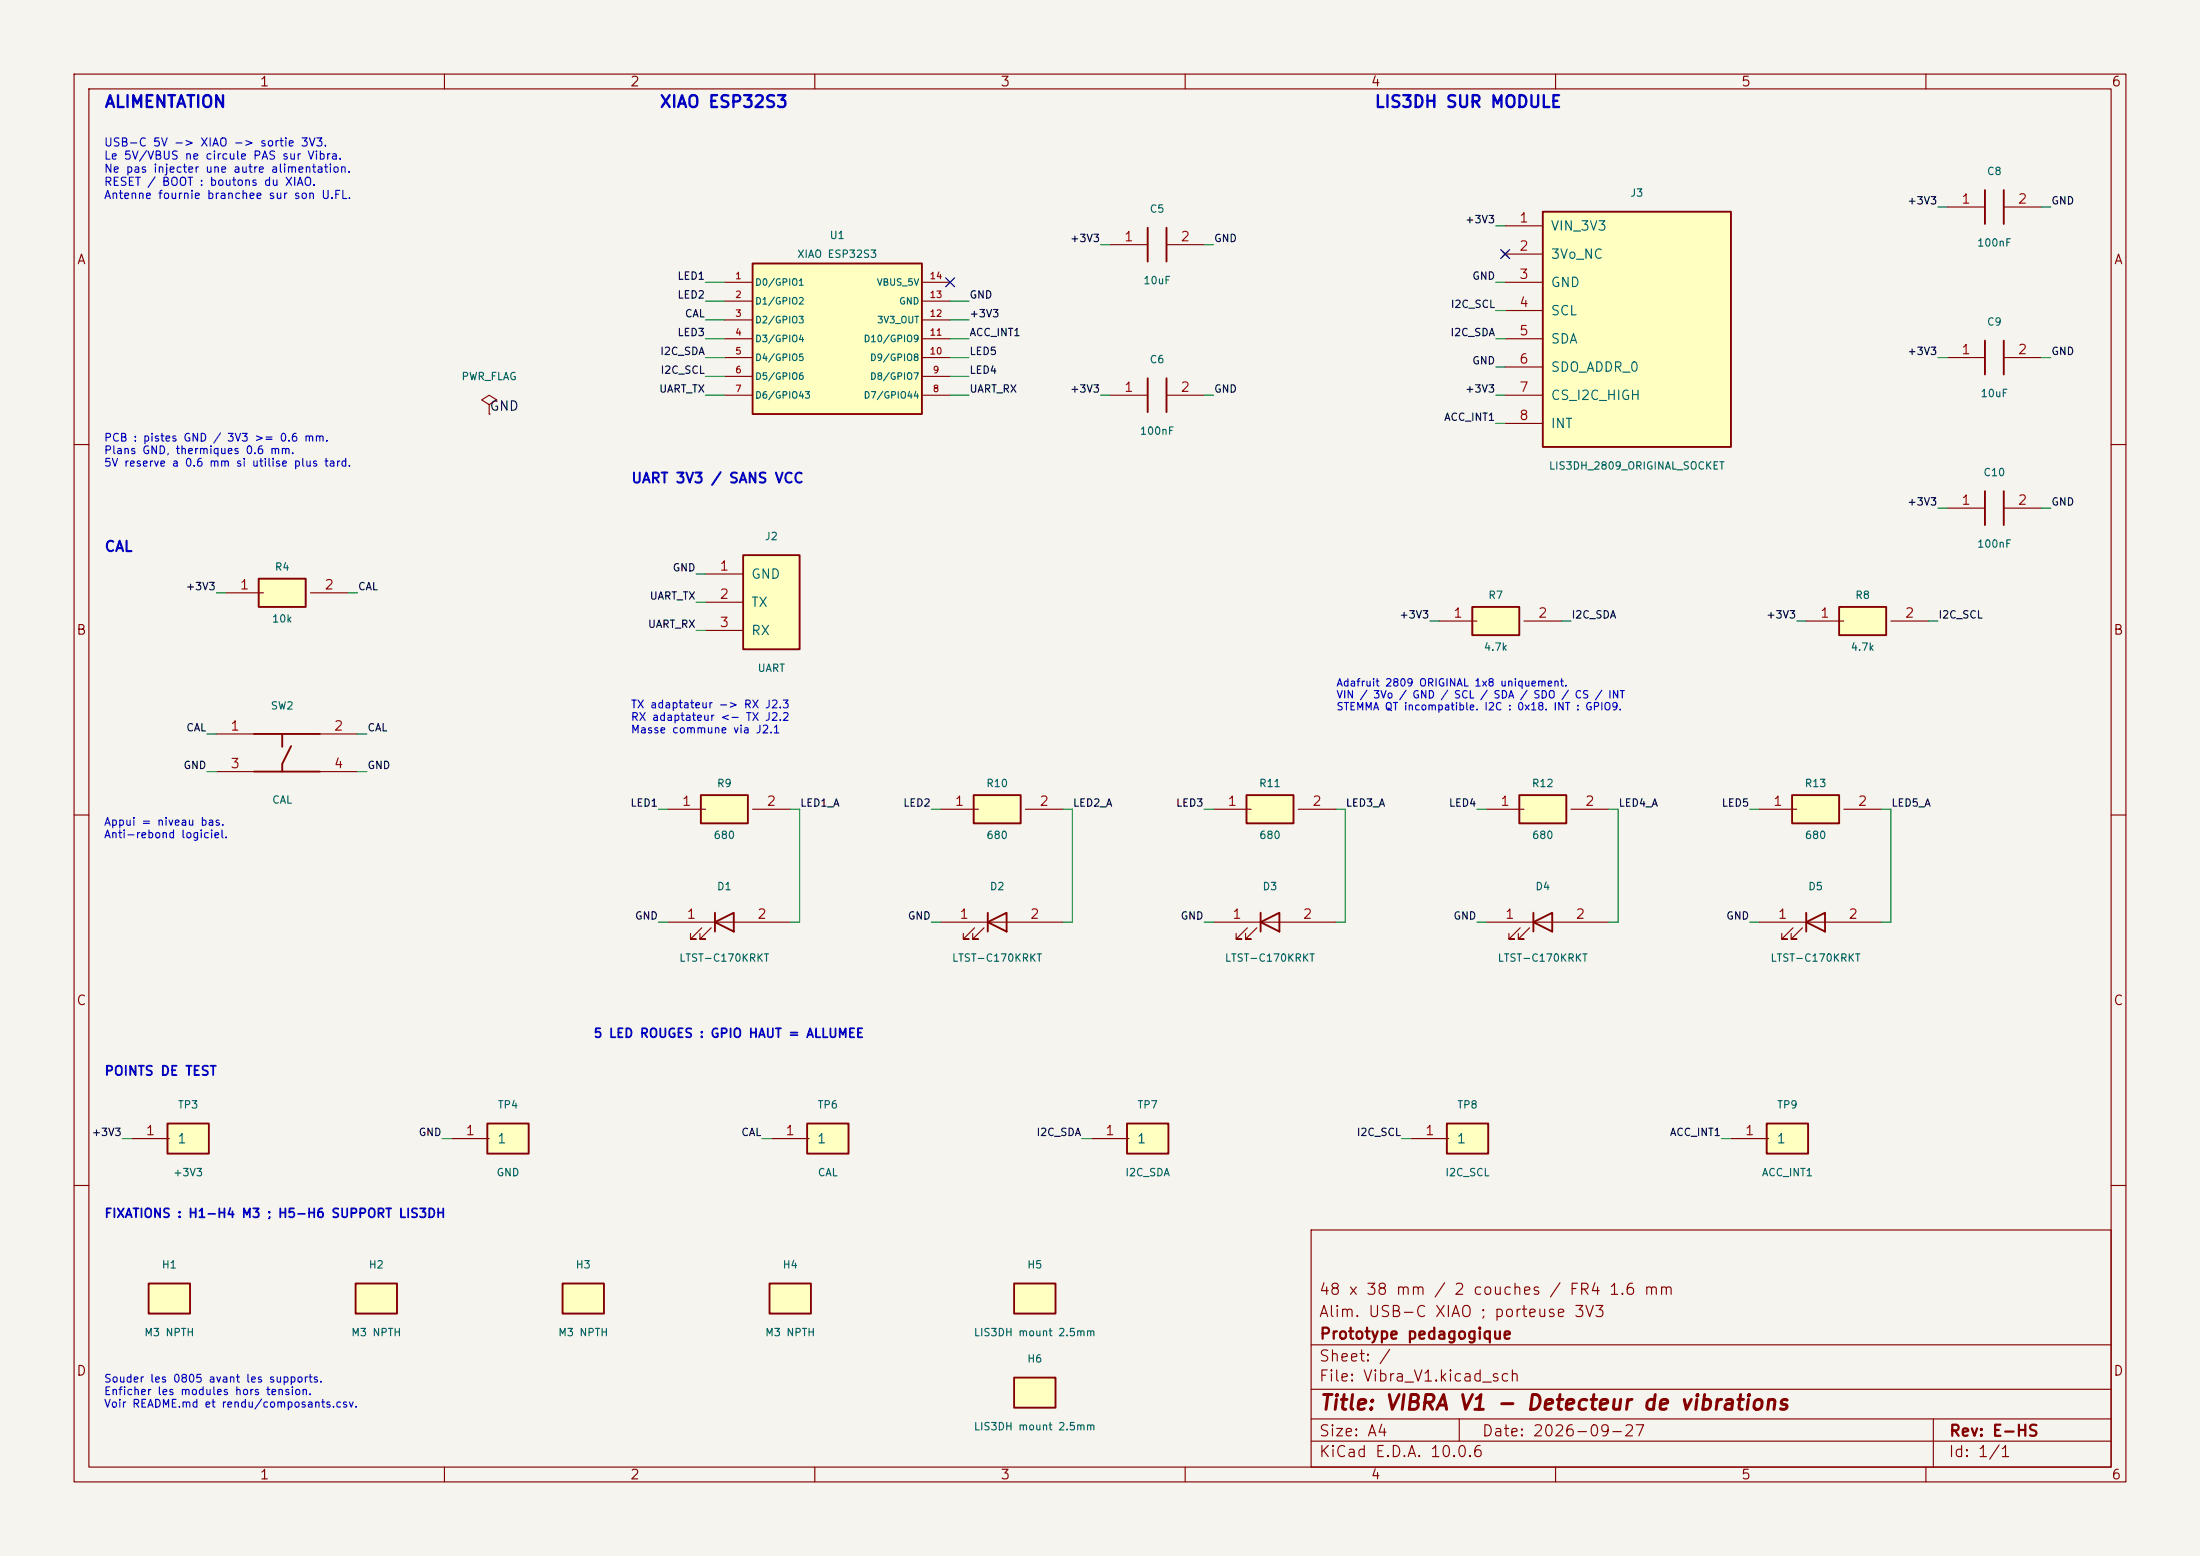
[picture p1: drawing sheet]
<svg xmlns="http://www.w3.org/2000/svg" width="297mm" height="210mm" viewBox="0 0 297 210" stroke-linecap="round" stroke-linejoin="round" font-family="sans-serif">
<path d="M0 0h297v210h-297z" fill="#f5f4ef" stroke="#f5f4ef" stroke-width=".14"/>
<g fill="none" stroke="#840000" stroke-width=".15">
<path d="M10 10h277v190h-277zM12 12h273v186h-273zM60 10v2M110 10v2M160 10v2M210 10v2M260 10v2M10 60h2M285 60h2M10 110h2M285 110h2M10 160h2"/>
<path d="M177 166h108v32h-108zM285 160h2M60 198v2M110 198v2M160 198v2M177 194.5h108M177 191.5h108M177 187.5h108M177 181.5h108M197 191.5v3M210 198v2M260 198v2"/>
<path d="M261 191.5v6.5"/>
</g>
<path d="M168.3 107.3h6.3v3.8h-6.3z" fill="#ffffc2"/>
<path d="M168.3 107.3h6.3v3.8h-6.3zM133.3 124.5l2.6-1.3v2.5zM133.3 123.2v2.5" fill="none" stroke="#840000" stroke-width=".25"/>
<path d="M163.8 109.2h5.1M175.3 109.2h5M127 124.5h16.5M131.6 125.2l-1.6 1.5h.8h-.8v-.7M132.8 125.2l-1.5 1.5h.8h-.8v-.7" fill="none" stroke="#840000" stroke-width=".15"/>
<path d="M75.9 173.2h5.6v4.1h-5.6z" fill="#ffffc2"/>
<path d="M75.9 173.2h5.6v4.1h-5.6z" fill="none" stroke="#840000" stroke-width=".25"/>
<path d="M34.9 78.1h6.4v3.8h-6.4z" fill="#ffffc2"/>
<path d="M34.9 78.1h6.4v3.8h-6.4zM34.3 99.1h8.9M38.1 99.1v1.7M34.3 104.1h8.9M39.3 100.7l-1.2 2.4v1" fill="none" stroke="#840000" stroke-width=".25"/>
<path d="M29.2 99.1h5.1M30.5 80h5.1M41.9 80h5.1M43.2 99.1h5.1M29.2 104.1h5.1M43.2 104.1h5.1" fill="none" stroke="#840000" stroke-width=".15"/>
<path d="M101.6 35.6h22.9v20.3h-22.9z" fill="#ffffc2"/>
<path d="M101.6 35.6h22.9v20.3h-22.9z" fill="none" stroke="#840000" stroke-width=".25"/>
<g fill="none" stroke="#840000" stroke-width=".15">
<path d="M97.8 38.1h3.8M124.5 38.1h3.8M66 54.6l1.1-.6-1.1-.7-1 .7 1 .6v1.3M66 55.9h.1M97.8 40.6h3.8M97.8 43.2h3.8M97.8 45.7h3.8M97.8 48.3h3.8M97.8 50.8h3.8M97.8 53.3h3.8M124.5 40.6h3.8M124.5 43.2h3.8"/>
<path d="M124.5 45.7h3.8M124.5 48.3h3.8M124.5 50.8h3.8M124.5 53.3h3.8"/>
</g>
<path d="M241.9 107.3h6.4v3.8h-6.4z" fill="#ffffc2"/>
<path d="M241.9 107.3h6.4v3.8h-6.4zM243.8 124.5l2.6-1.3v2.5zM243.8 123.2v2.5" fill="none" stroke="#840000" stroke-width=".25"/>
<path d="M237.5 109.2h5.1M248.9 109.2h5.1M237.5 124.5h16.5M242.1 125.2l-1.6 1.5h.8h-.8v-.7M243.3 125.2l-1.5 1.5h.8h-.8v-.7" fill="none" stroke="#840000" stroke-width=".15"/>
<path d="M248.3 81.9h6.3v3.8h-6.3z" fill="#ffffc2"/>
<path d="M268 25.7v4.5M270.5 25.7v4.5M154.9 51.1v4.5M157.5 51.1v4.5M268 46v4.5M270.5 46v4.5M268 66.3v4.6M270.5 66.3v4.6M248.3 81.9h6.3v3.8h-6.3z" fill="none" stroke="#840000" stroke-width=".25"/>
<path d="M262.9 27.9h5.1M270.5 27.9h5.1M149.9 53.3h5M157.5 53.3h5.1M262.9 48.3h5.1M270.5 48.3h5.1M262.9 68.6h5.1M270.5 68.6h5.1M243.8 83.8h5.1M255.3 83.8h5" fill="none" stroke="#840000" stroke-width=".15"/>
<path d="M208.3 28.6h25.4v31.7h-25.4z" fill="#ffffc2"/>
<path d="M154.9 30.7v4.6M157.5 30.7v4.6M208.3 28.6h25.4v31.7h-25.4z" fill="none" stroke="#840000" stroke-width=".25"/>
<path d="M149.9 33h5M157.5 33h5.1M202.8 33.9l.8 .8M203.2 30.5h5.1M203.2 34.3h5.1M203.2 38.1h5.1M203.6 33.9l-.8 .8M203.2 41.9h5.1M203.2 45.7h5.1M203.2 49.5h5.1M203.2 53.3h5.1M203.2 57.2h5.1" fill="none" stroke="#840000" stroke-width=".15"/>
<path d="M198.8 81.9h6.3v3.8h-6.3z" fill="#ffffc2"/>
<path d="M198.8 81.9h6.3v3.8h-6.3z" fill="none" stroke="#840000" stroke-width=".25"/>
<path d="M194.3 83.8h5.1M205.7 83.8h5.1" fill="none" stroke="#840000" stroke-width=".15"/>
<path d="M136.9 173.2h5.6v4.1h-5.6z" fill="#ffffc2"/>
<path d="M136.9 173.2h5.6v4.1h-5.6z" fill="none" stroke="#840000" stroke-width=".25"/>
<path d="M103.9 173.2h5.6v4.1h-5.6z" fill="#ffffc2"/>
<path d="M103.9 173.2h5.6v4.1h-5.6z" fill="none" stroke="#840000" stroke-width=".25"/>
<path d="M136.9 185.9h5.6v4.1h-5.6z" fill="#ffffc2"/>
<path d="M136.9 185.9h5.6v4.1h-5.6z" fill="none" stroke="#840000" stroke-width=".25"/>
<path d="M65.8 151.6h5.6v4.1h-5.6z" fill="#ffffc2"/>
<path d="M65.8 151.6h5.6v4.1h-5.6z" fill="none" stroke="#840000" stroke-width=".25"/>
<path d="M61 153.7h5" fill="none" stroke="#840000" stroke-width=".15"/>
<path d="M22.6 151.6h5.6v4.1h-5.6z" fill="#ffffc2"/>
<path d="M22.6 151.6h5.6v4.1h-5.6z" fill="none" stroke="#840000" stroke-width=".25"/>
<path d="M17.8 153.7h5.1" fill="none" stroke="#840000" stroke-width=".15"/>
<path d="M94.6 107.3h6.4v3.8h-6.4z" fill="#ffffc2"/>
<path d="M94.6 107.3h6.4v3.8h-6.4z" fill="none" stroke="#840000" stroke-width=".25"/>
<path d="M90.2 109.2h5M101.6 109.2h5.1" fill="none" stroke="#840000" stroke-width=".15"/>
<path d="M100.3 74.9h7.6v12.7h-7.6z" fill="#ffffc2"/>
<path d="M100.3 74.9h7.6v12.7h-7.6z" fill="none" stroke="#840000" stroke-width=".25"/>
<path d="M95.2 77.5h5.1M95.2 81.3h5.1M95.2 85.1h5.1" fill="none" stroke="#840000" stroke-width=".15"/>
<path d="M131.4 107.3h6.4v3.8h-6.4z" fill="#ffffc2"/>
<path d="M131.4 107.3h6.4v3.8h-6.4z" fill="none" stroke="#840000" stroke-width=".25"/>
<path d="M127 109.2h5.1M138.4 109.2h5.1" fill="none" stroke="#840000" stroke-width=".15"/>
<path d="M109 151.6h5.6v4.1h-5.6z" fill="#ffffc2"/>
<path d="M96.5 124.5l2.6-1.3v2.5zM96.5 123.2v2.5M109 151.6h5.6v4.1h-5.6z" fill="none" stroke="#840000" stroke-width=".25"/>
<path d="M90.2 124.5h16.5M94.7 125.2l-1.5 1.5h.8h-.8v-.7M96 125.2l-1.5 1.5h.7h-.7v-.7M104.1 153.7h5.1" fill="none" stroke="#840000" stroke-width=".15"/>
<path d="M48 173.2h5.6v4.1h-5.6z" fill="#ffffc2"/>
<path d="M48 173.2h5.6v4.1h-5.6z" fill="none" stroke="#840000" stroke-width=".25"/>
<path d="M20.1 173.2h5.6v4.1h-5.6z" fill="#ffffc2"/>
<path d="M20.1 173.2h5.6v4.1h-5.6z" fill="none" stroke="#840000" stroke-width=".25"/>
<path d="M205.1 107.3h6.4v3.8h-6.4z" fill="#ffffc2"/>
<path d="M205.1 107.3h6.4v3.8h-6.4z" fill="none" stroke="#840000" stroke-width=".25"/>
<path d="M200.7 109.2h5M212.1 109.2h5.1" fill="none" stroke="#840000" stroke-width=".15"/>
<path d="M238.5 151.6h5.6v4.1h-5.6z" fill="#ffffc2"/>
<path d="M238.5 151.6h5.6v4.1h-5.6z" fill="none" stroke="#840000" stroke-width=".25"/>
<path d="M233.7 153.7h5.1" fill="none" stroke="#840000" stroke-width=".15"/>
<path d="M152.1 151.6h5.6v4.1h-5.6z" fill="#ffffc2"/>
<path d="M152.1 151.6h5.6v4.1h-5.6z" fill="none" stroke="#840000" stroke-width=".25"/>
<path d="M147.3 153.7h5.1" fill="none" stroke="#840000" stroke-width=".15"/>
<path d="M195.3 151.6h5.6v4.1h-5.6z" fill="#ffffc2"/>
<path d="M170.2 124.5l2.5-1.3v2.5zM170.2 123.2v2.5M207 124.5l2.5-1.3v2.5zM207 123.2v2.5M195.3 151.6h5.6v4.1h-5.6z" fill="none" stroke="#840000" stroke-width=".25"/>
<path d="M163.8 124.5h16.5M168.4 125.2l-1.5 1.5h.7h-.7v-.7M169.7 125.2l-1.6 1.5h.8h-.8v-.7M200.7 124.5h16.5M205.2 125.2l-1.5 1.5h.8h-.8v-.7M206.5 125.2l-1.5 1.5h.7h-.7v-.7M190.5 153.7h5.1" fill="none" stroke="#840000" stroke-width=".15"/>
<g fill="none" stroke="#009600" stroke-width=".15">
<path d="M95.2 38.1h2.6M148.6 33h1.3M162.6 33h1.2M201.9 38.1h1.3M201.9 30.5h1.3M261.6 27.9h1.3M275.6 27.9h1.3M95.2 43.2h2.6M95.2 40.6h2.6M95.2 45.7h2.6M95.2 53.3h2.6M95.2 48.3h2.6"/>
<path d="M95.2 50.8h2.6M128.3 43.2h2.5M128.3 40.6h2.5M128.3 45.7h2.5M128.3 53.3h2.5M128.3 48.3h2.5M128.3 50.8h2.5M148.6 53.3h1.3M162.6 53.3h1.2M201.9 41.9h1.3M201.9 45.7h1.3M201.9 57.2h1.3"/>
<path d="M201.9 53.3h1.3M201.9 49.5h1.3M261.6 48.3h1.3M275.6 48.3h1.3M94 77.5h1.2M261.6 68.6h1.3M275.6 68.6h1.3M27.9 99.1h1.3M29.2 80h1.3M47 80h1.3M48.3 99.1h1.2M94 85.1h1.2"/>
<path d="M94 81.3h1.2M193 83.8h1.3M210.8 83.8h1.3M242.6 83.8h1.2M260.3 83.8h1.3M27.9 104.1h1.3M48.3 104.1h1.2M88.9 109.2h1.3M106.7 109.2h1.2v15.3h-1.2M125.7 109.2h1.3M143.5 109.2h1.3v15.3h-1.3M162.6 109.2h1.2"/>
<path d="M180.3 109.2h1.3v15.3h-1.3M199.4 109.2h1.3M217.2 109.2h1.2v15.3h-1.2M236.2 109.2h1.3M254 109.2h1.3v15.3h-1.3M88.9 124.5h1.3M125.7 124.5h1.3M162.6 124.5h1.2M199.4 124.5h1.3M236.2 124.5h1.3M16.5 153.7h1.3M59.7 153.7h1.3"/>
<path d="M102.9 153.7h1.2M146 153.7h1.3M189.2 153.7h1.3M232.4 153.7h1.3"/>
</g>
<path d="M127.7 37.5l1.2 1.2M128.9 37.5l-1.2 1.2M202.6 33.7l1.2 1.2M203.8 33.7l-1.2 1.2" fill="none" stroke="#000084" stroke-width=".15"/>
<text font-size="2" fill="#840000" x="178" y="190.8">Title: VIBRA V1 - Detecteur de vibrations</text>
<g font-size="1.6" fill="#0000c2">
<text x="14" y="14.9">ALIMENTATION</text>
<text x="89" y="14.9">XIAO ESP32S3</text>
<text x="185.5" y="14.9">LIS3DH SUR MODULE</text>
</g>
<g font-size="1.5" fill="#840000">
<text x="178" y="178.1">Alim. USB-C XIAO ; porteuse 3V3</text>
<text x="178" y="175.1">48 x 38 mm / 2 couches / FR4 1.6 mm</text>
<text x="178" y="184.1">Sheet: /</text>
<text x="178" y="181.1">Prototype pedagogique</text>
<text x="178" y="186.8">File: Vibra_V1.kicad_sch</text>
<text x="178" y="197">KiCad E.D.A. 10.0.6</text>
<text x="178" y="194.2">Size: A4</text>
<text x="200" y="194.2">Date: 2026-09-27</text>
<text x="263" y="197">Id: 1/1</text>
<text x="263" y="194.2">Rev: E-HS</text>
</g>
<text font-size="1.4" fill="#0000c2" x="14" y="74.8">CAL</text>
<g font-size="1.3" fill="#840000">
<text x="35" y="12">1</text>
<text x="85" y="12">2</text>
<text x="135" y="12">3</text>
<text x="185" y="12">4</text>
<text x="235" y="12">5</text>
<text x="285" y="12">6</text>
<text x="10.3" y="36">A</text>
<text x="285.3" y="36">A</text>
<text x="10.2" y="86">B</text>
<text x="285.2" y="86">B</text>
<text x="10.2" y="136">C</text>
<text x="285.2" y="136">C</text>
<text x="10.2" y="186">D</text>
<text x="285.2" y="186">D</text>
<text x="35" y="200">1</text>
<text x="85" y="200">2</text>
<text x="135" y="200">3</text>
<text x="185" y="200">4</text>
<text x="235" y="200">5</text>
<text x="285" y="200">6</text>
</g>
<g font-size="1.3" fill="#a90000">
<text x="264.7" y="27.8">1</text>
<text x="272.3" y="27.8">2</text>
<text x="151.7" y="32.9">1</text>
<text x="159.3" y="32.9">2</text>
<text x="205" y="30.3">1</text>
<text x="205" y="34.2">2</text>
<text x="205" y="38">3</text>
<text x="205" y="41.8">4</text>
<text x="205" y="45.6">5</text>
<text x="151.7" y="53.2">1</text>
<text x="159.3" y="53.2">2</text>
<text x="205" y="49.4">6</text>
<text x="205" y="53.2">7</text>
<text x="264.7" y="48.1">1</text>
<text x="272.3" y="48.1">2</text>
<text x="205" y="57">8</text>
<text x="264.7" y="68.4">1</text>
<text x="272.3" y="68.4">2</text>
<text x="97.1" y="77.3">1</text>
<text x="32.3" y="79.9">1</text>
<text x="43.7" y="79.9">2</text>
<text x="97.1" y="81.1">2</text>
<text x="196.1" y="83.7">1</text>
<text x="207.5" y="83.7">2</text>
<text x="245.6" y="83.7">1</text>
<text x="257.1" y="83.7">2</text>
<text x="97.1" y="85">3</text>
<text x="31" y="98.9">1</text>
<text x="45" y="98.9">2</text>
<text x="31" y="104">3</text>
<text x="45" y="104">4</text>
<text x="92" y="109.1">1</text>
<text x="103.4" y="109.1">2</text>
<text x="128.8" y="109.1">1</text>
<text x="140.2" y="109.1">2</text>
<text x="165.6" y="109.1">1</text>
<text x="177.1" y="109.1">2</text>
<text x="202.5" y="109.1">1</text>
<text x="213.9" y="109.1">2</text>
<text x="239.3" y="109.1">1</text>
<text x="250.7" y="109.1">2</text>
<text x="92.6" y="124.3">1</text>
<text x="102.1" y="124.3">2</text>
<text x="129.4" y="124.3">1</text>
<text x="139" y="124.3">2</text>
<text x="166.3" y="124.3">1</text>
<text x="175.8" y="124.3">2</text>
<text x="203.1" y="124.3">1</text>
<text x="212.6" y="124.3">2</text>
<text x="239.9" y="124.3">1</text>
<text x="249.5" y="124.3">2</text>
<text x="19.6" y="153.5">1</text>
<text x="62.8" y="153.5">1</text>
<text x="105.9" y="153.5">1</text>
<text x="149.1" y="153.5">1</text>
<text x="192.3" y="153.5">1</text>
<text x="235.5" y="153.5">1</text>
</g>
<g font-size="1.3" fill="#006464">
<text x="209.3" y="31.4">VIN_3V3</text>
<text x="209.3" y="35.3">3Vo_NC</text>
<text x="209.3" y="39.1">GND</text>
<text x="209.3" y="42.9">SCL</text>
<text x="209.3" y="46.7">SDA</text>
<text x="209.3" y="50.5">SDO_ADDR_0</text>
<text x="209.3" y="54.3">CS_I2C_HIGH</text>
<text x="209.3" y="58.1">INT</text>
<text x="101.3" y="78.4">GND</text>
<text x="101.3" y="82.2">TX</text>
<text x="101.3" y="86.1">RX</text>
<text x="23.8" y="154.6">1</text>
<text x="67" y="154.6">1</text>
<text x="110.2" y="154.6">1</text>
<text x="153.4" y="154.6">1</text>
<text x="196.6" y="154.6">1</text>
<text x="239.7" y="154.6">1</text>
</g>
<text font-size="1.3" fill="#0f0f0f" x="66" y="55.8">GND</text>
<g font-size="1.3" fill="#0000c2">
<text x="85.1" y="65.5">UART 3V3 / SANS VCC</text>
<text x="14" y="145.5">POINTS DE TEST</text>
</g>
<g font-size="1.2" fill="#0000c2">
<text x="80" y="140.4">5 LED ROUGES : GPIO HAUT = ALLUMEE</text>
<text x="14" y="164.7">FIXATIONS : H1-H4 M3 ; H5-H6 SUPPORT LIS3DH</text>
</g>
<g font-size="1.1" fill="#0000c2">
<text x="14" y="20">USB-C 5V -&gt; XIAO -&gt; sortie 3V3.</text>
<text x="14" y="21.8">Le 5V/VBUS ne circule PAS sur Vibra.</text>
<text x="14" y="23.6">Ne pas injecter une autre alimentation.</text>
<text x="14" y="25.4">RESET / BOOT : boutons du XIAO.</text>
<text x="14" y="27.1">Antenne fournie branchee sur son U.FL.</text>
<text x="14" y="59.9">PCB : pistes GND / 3V3 &gt;= 0.6 mm.</text>
<text x="14" y="61.5">Plans GND, thermiques 0.6 mm.</text>
<text x="14" y="63.2">5V reserve a 0.6 mm si utilise plus tard.</text>
<text x="85.1" y="95.9">TX adaptateur -&gt; RX J2.3</text>
<text x="85.1" y="97.5">RX adaptateur &lt;- TX J2.2</text>
<text x="85.1" y="99.2">Masse commune via J2.1</text>
<text x="14" y="111.7">Appui = niveau bas.</text>
<text x="14" y="113.4">Anti-rebond logiciel.</text>
<text x="14" y="186.9">Souder les 0805 avant les supports.</text>
<text x="14" y="188.5">Enficher les modules hors tension.</text>
<text x="14" y="190.2">Voir README.md et rendu/composants.csv.</text>
</g>
<g font-size="1" fill="#006464">
<text x="268.2" y="23.9">C8</text>
<text x="155.1" y="29">C5</text>
<text x="220" y="26.8">J3</text>
<text x="107.5" y="35">XIAO ESP32S3</text>
<text x="111.9" y="32.5">U1</text>
<text x="266.8" y="33.5">100nF</text>
<text x="154.3" y="38.6">10uF</text>
<text x="268.2" y="44.2">C9</text>
<text x="62.2" y="51.6">PWR_FLAG</text>
<text x="155.1" y="49.3">C6</text>
<text x="267.3" y="53.8">10uF</text>
<text x="153.8" y="58.9">100nF</text>
<text x="209" y="63.6">LIS3DH_2809_ORIGINAL_SOCKET</text>
<text x="267.7" y="64.5">C10</text>
<text x="37" y="77.3">R4</text>
<text x="103.2" y="73.1">J2</text>
<text x="266.8" y="74.2">100nF</text>
<text x="200.9" y="81.1">R7</text>
<text x="250.4" y="81.1">R8</text>
<text x="36.6" y="84.3">10k</text>
<text x="200.2" y="88.1">4.7k</text>
<text x="249.8" y="88.1">4.7k</text>
<text x="102.2" y="90.9">UART</text>
<text x="36.5" y="96">SW2</text>
<text x="96.7" y="106.5">R9</text>
<text x="133.1" y="106.5">R10</text>
<text x="169.9" y="106.5">R11</text>
<text x="206.7" y="106.5">R12</text>
<text x="243.6" y="106.5">R13</text>
<text x="36.7" y="108.7">CAL</text>
<text x="96.3" y="113.5">680</text>
<text x="133.1" y="113.5">680</text>
<text x="169.9" y="113.5">680</text>
<text x="206.8" y="113.5">680</text>
<text x="243.6" y="113.5">680</text>
<text x="96.7" y="120.4">D1</text>
<text x="133.5" y="120.4">D2</text>
<text x="170.4" y="120.4">D3</text>
<text x="207.2" y="120.4">D4</text>
<text x="244" y="120.4">D5</text>
<text x="91.6" y="130">LTST-C170KRKT</text>
<text x="128.4" y="130">LTST-C170KRKT</text>
<text x="165.3" y="130">LTST-C170KRKT</text>
<text x="202.1" y="130">LTST-C170KRKT</text>
<text x="238.9" y="130">LTST-C170KRKT</text>
<text x="23.9" y="149.9">TP3</text>
<text x="67.1" y="149.9">TP4</text>
<text x="110.3" y="149.9">TP6</text>
<text x="153.5" y="149.9">TP7</text>
<text x="196.7" y="149.9">TP8</text>
<text x="239.8" y="149.9">TP9</text>
<text x="23.3" y="159">+3V3</text>
<text x="67" y="159">GND</text>
<text x="110.3" y="159">CAL</text>
<text x="151.8" y="159">I2C_SDA</text>
<text x="195" y="159">I2C_SCL</text>
<text x="237.8" y="159">ACC_INT1</text>
<text x="21.8" y="171.4">H1</text>
<text x="49.7" y="171.4">H2</text>
<text x="77.6" y="171.4">H3</text>
<text x="105.6" y="171.4">H4</text>
<text x="138.6" y="171.4">H5</text>
<text x="19.4" y="180.6">M3 NPTH</text>
<text x="47.3" y="180.6">M3 NPTH</text>
<text x="75.3" y="180.6">M3 NPTH</text>
<text x="103.2" y="180.6">M3 NPTH</text>
<text x="131.4" y="180.6">LIS3DH mount 2.5mm</text>
<text x="138.6" y="184.1">H6</text>
<text x="131.4" y="193.3">LIS3DH mount 2.5mm</text>
</g>
<g font-size="1" fill="#0f0f0f">
<text x="257.4" y="27.8">+3V3</text>
<text x="276.9" y="27.8">GND</text>
<text x="144.4" y="32.9">+3V3</text>
<text x="163.8" y="32.9">GND</text>
<text x="197.7" y="30.4">+3V3</text>
<text x="91.4" y="38">LED1</text>
<text x="91.4" y="40.5">LED2</text>
<text x="130.8" y="40.5">GND</text>
<text x="195.8" y="41.8">I2C_SCL</text>
<text x="198.7" y="38">GND</text>
<text x="91.4" y="45.6">LED3</text>
<text x="92.4" y="43.1">CAL</text>
<text x="130.8" y="45.6">ACC_INT1</text>
<text x="130.8" y="43.1">+3V3</text>
<text x="195.7" y="45.6">I2C_SDA</text>
<text x="88.9" y="53.2">UART_TX</text>
<text x="89" y="48.2">I2C_SDA</text>
<text x="89.1" y="50.7">I2C_SCL</text>
<text x="130.8" y="48.2">LED5</text>
<text x="130.8" y="50.7">LED4</text>
<text x="130.8" y="53.2">UART_RX</text>
<text x="144.4" y="53.2">+3V3</text>
<text x="163.8" y="53.2">GND</text>
<text x="197.7" y="53.2">+3V3</text>
<text x="198.7" y="49.4">GND</text>
<text x="257.4" y="48.2">+3V3</text>
<text x="276.9" y="48.2">GND</text>
<text x="194.9" y="57">ACC_INT1</text>
<text x="257.4" y="68.5">+3V3</text>
<text x="276.9" y="68.5">GND</text>
<text x="90.7" y="77.4">GND</text>
<text x="25" y="79.9">+3V3</text>
<text x="48.3" y="79.9">CAL</text>
<text x="87.6" y="81.2">UART_TX</text>
<text x="188.8" y="83.7">+3V3</text>
<text x="212.1" y="83.7">I2C_SDA</text>
<text x="238.4" y="83.7">+3V3</text>
<text x="261.6" y="83.7">I2C_SCL</text>
<text x="87.4" y="85">UART_RX</text>
<text x="25.1" y="99">CAL</text>
<text x="49.5" y="99">CAL</text>
<text x="24.7" y="104">GND</text>
<text x="49.5" y="104">GND</text>
<text x="85" y="109.1">LED1</text>
<text x="108" y="109.1">LED1_A</text>
<text x="121.9" y="109.1">LED2</text>
<text x="144.8" y="109.1">LED2_A</text>
<text x="158.7" y="109.1">LED3</text>
<text x="181.6" y="109.1">LED3_A</text>
<text x="195.5" y="109.1">LED4</text>
<text x="218.4" y="109.1">LED4_A</text>
<text x="232.4" y="109.1">LED5</text>
<text x="255.3" y="109.1">LED5_A</text>
<text x="85.7" y="124.4">GND</text>
<text x="122.5" y="124.4">GND</text>
<text x="159.3" y="124.4">GND</text>
<text x="196.1" y="124.4">GND</text>
<text x="233" y="124.4">GND</text>
<text x="12.3" y="153.6">+3V3</text>
<text x="56.4" y="153.6">GND</text>
<text x="100" y="153.6">CAL</text>
<text x="139.8" y="153.6">I2C_SDA</text>
<text x="183.1" y="153.6">I2C_SCL</text>
<text x="225.4" y="153.6">ACC_INT1</text>
</g>
<g font-size="1" fill="#0000c2">
<text x="180.3" y="92.9">Adafruit 2809 ORIGINAL 1x8 uniquement.</text>
<text x="180.3" y="94.5">VIN / 3Vo / GND / SCL / SDA / SDO / CS / INT</text>
<text x="180.3" y="96.1">STEMMA QT incompatible. I2C : 0x18. INT : GPIO9.</text>
</g>
<g font-size=".9" fill="#a90000">
<text x="99.2" y="37.9">1</text>
<text x="99.2" y="40.4">2</text>
<text x="125.4" y="40.4">13</text>
<text x="125.4" y="37.9">14</text>
<text x="99.2" y="43">3</text>
<text x="99.2" y="45.5">4</text>
<text x="125.4" y="45.5">11</text>
<text x="125.4" y="43">12</text>
<text x="99.2" y="48.1">5</text>
<text x="99.2" y="50.6">6</text>
<text x="99.2" y="53.1">7</text>
<text x="125.4" y="48.1">10</text>
<text x="125.9" y="53.1">8</text>
<text x="125.9" y="50.6">9</text>
</g>
<g font-size=".9" fill="#006464">
<text x="101.9" y="38.8">D0/GPIO1</text>
<text x="101.9" y="41.3">D1/GPIO2</text>
<text x="118.3" y="38.8">VBUS_5V</text>
<text x="121.3" y="41.3">GND</text>
<text x="101.9" y="43.9">D2/GPIO3</text>
<text x="101.9" y="46.4">D3/GPIO4</text>
<text x="116.5" y="46.4">D10/GPIO9</text>
<text x="118.3" y="43.9">3V3_OUT</text>
<text x="101.9" y="48.9">D4/GPIO5</text>
<text x="101.9" y="51.5">D5/GPIO6</text>
<text x="117.4" y="51.5">D8/GPIO7</text>
<text x="117.4" y="48.9">D9/GPIO8</text>
<text x="101.9" y="54">D6/GPIO43</text>
<text x="116.5" y="54">D7/GPIO44</text>
</g>
</svg>
